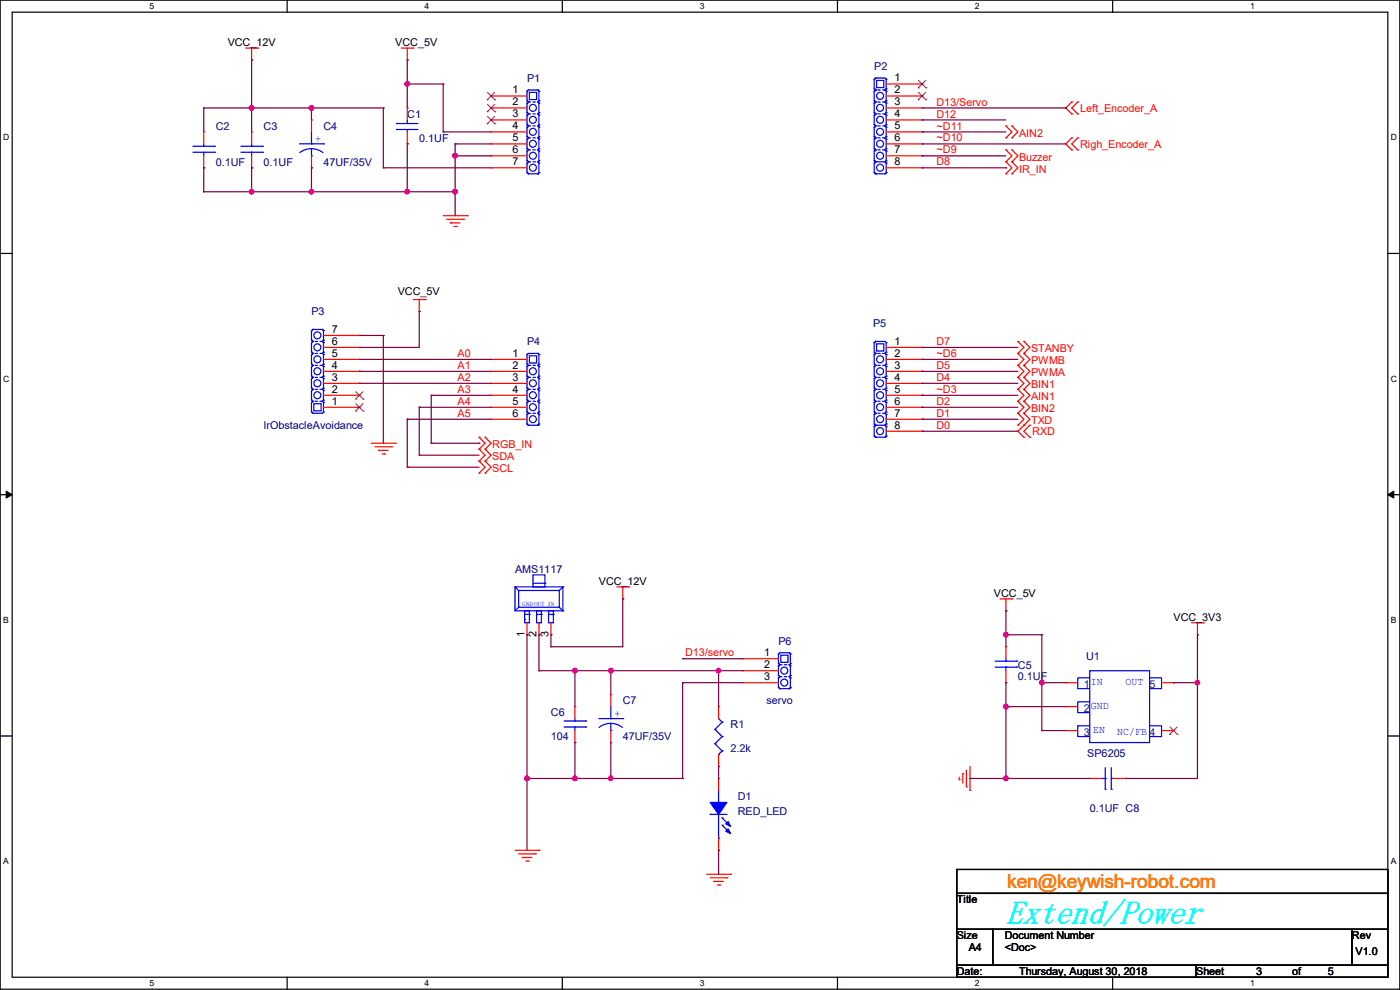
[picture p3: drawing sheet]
<svg xmlns="http://www.w3.org/2000/svg" width="297mm" height="210mm" viewBox="0 0 297 210" stroke-linecap="round" stroke-linejoin="round" font-family="sans-serif">
<path d="M0 0h297v209.8h-297zM2.6 2.6h291.8v204.7h-291.8z" fill="none" stroke="#000" stroke-width=".25"/>
<g fill="#fff">
<path d="M31.7 .3h1v2h-1z"/>
<path d="M31.7 207.6h1v1.9h-1z"/>
</g>
<path d="M60.9 0v2.6M60.9 207.3v2.5" fill="none" stroke="#000" stroke-width=".25"/>
<g fill="#fff">
<path d="M90.1 .3h1v2h-1z"/>
<path d="M90.1 207.6h1v1.9h-1z"/>
</g>
<path d="M119.3 0v2.6M119.3 207.3v2.5" fill="none" stroke="#000" stroke-width=".25"/>
<g fill="#fff">
<path d="M148.5 .3h.9v2h-.9z"/>
<path d="M148.5 207.6h.9v1.9h-.9z"/>
</g>
<path d="M177.7 0v2.6M177.7 207.3v2.5" fill="none" stroke="#000" stroke-width=".25"/>
<g fill="#fff">
<path d="M206.8 .3h1v2h-1z"/>
<path d="M206.8 207.6h1v1.9h-1z"/>
</g>
<path d="M236.1 0v2.6M236.1 207.3v2.5" fill="none" stroke="#000" stroke-width=".25"/>
<g fill="#fff">
<path d="M265.2 .3h1v2h-1z"/>
<path d="M265.2 207.6h1v1.9h-1z"/>
<path d="M.7 28.2h1.2v1.9h-1.2z"/>
<path d="M295.1 28.2h1.2v1.9h-1.2z"/>
<path d="M.7 79.3h1.2v2h-1.2z"/>
<path d="M295.1 79.3h1.2v2h-1.2z"/>
</g>
<path d="M0 53.8h2.6M294.4 53.8h2.6" fill="none" stroke="#000" stroke-width=".25"/>
<g fill="#fff">
<path d="M.7 130.5h1.2v2h-1.2z"/>
<path d="M295.1 130.5h1.1v2h-1.1z"/>
</g>
<path d="M0 104.9h2.6M294.4 104.9h2.6" fill="none" stroke="#000" stroke-width=".25"/>
<path d="M1.3 104.2l1.3 .7-1.3 .8zM294.4 104.9l1.3-.7v1.5z" fill="#000" stroke="#000" stroke-width=".21"/>
<g fill="#fff">
<path d="M.7 181.7h1.2v2h-1.2z"/>
<path d="M295.1 181.7h1.1v2h-1.1z"/>
</g>
<path d="M0 156.1h2.6M294.4 156.1h2.6M203 184.4h91.4v5.1h-91.4zM203 189.5h91.4v7.6h-91.4zM203 197.1h7.6v7.7h-7.6zM210.6 197.1h76.2v7.7h-76.2zM286.8 197.1h7.6v7.7h-7.6zM203 204.8h50.8v2.5h-50.8zM253.8 204.8h40.6v2.5h-40.6z" fill="none" stroke="#000" stroke-width=".25"/>
<g fill="none" stroke="#f00" stroke-width=".25">
<path d="M52.1 10.2h2.6M53.4 12.7h.1M53.4 10.2v2.5M54.7 10.2h.1M85.1 10.2h2.6M86.4 12.7h.1M86.4 10.2v2.5M87.7 10.2h.1M188 17.8h7.6M195.6 17.8h.1M43.2 28h.1M43.2 35.6h.1"/>
<path d="M43.2 28v2.5M43.2 33.1v2.5M53.4 28h.1M53.4 35.6h.1M53.4 28v2.5M53.4 33.1v2.5M66.1 25.4h.1M66.1 35.6h.1M66.1 25.4v2.6M66.1 33.1v2.5M86.4 30.5h.1M86.4 22.9h.1"/>
<path d="M86.4 22.9v2.5M86.4 28v2.5M104.2 20.4h.1M104.2 22.9h.1M104.2 25.4h.1M104.2 28h.1M104.2 30.5h.1M104.2 33.1h.1M104.2 35.6h.1M104.2 20.4h7.6M104.2 22.9h7.6M104.2 25.4h7.6"/>
<path d="M104.2 28h7.6M104.2 30.5h7.6M104.2 33.1h7.6M104.2 35.6h7.6M188 20.4h7.6M188 22.9h7.6M188 25.4h7.6M188 28h7.6M188 30.5h7.6M188 33.1h7.6M188 35.6h7.6M195.6 20.4h.1"/>
<path d="M195.6 22.9h.1M195.6 25.4h.1M195.6 28h.1M195.6 30.5h.1M195.6 33.1h.1M195.6 35.6h.1M213.4 34.3h.1M213.4 36.9h.1M213.4 31.8h.1M213.4 26.7h.1M213.4 29.3h.1M213.4 34.3l1.3 1.3-1.3 1.3"/>
<path d="M213.4 31.8l1.3 1.3-1.3 1.2M213.4 26.7l1.3 1.3-1.3 1.3M214.7 34.3h.1M214.7 36.9h.1M214.7 31.8h.1M214.7 26.7h.1M214.7 29.3h.1M214.7 31.8l1.2 1.3-1.2 1.2M214.7 34.3l1.2 1.3-1.2 1.3M214.7 26.7l1.2 1.3-1.2 1.3M227.4 21.6h.1M227.4 24.2h.1"/>
<path d="M227.4 29.3h.1M227.4 31.8h.1M227.4 21.6l-1.3 1.3 1.3 1.3M227.4 29.3l-1.3 1.2 1.3 1.3M228.6 24.2h.1M228.6 21.6h.1M228.6 31.8h.1M228.6 29.3h.1M228.6 21.6l-1.2 1.3 1.2 1.3M228.6 29.3l-1.2 1.2 1.2 1.3M94 45.8h5.1M94.8 46.5h3.5"/>
<path d="M95.5 47.3h.1M95.5 47.3h2.1M96.3 48h.5M96.8 48h.1M98.3 46.5h.1M99.1 45.8h.1M68.6 78.8h7.6M68.6 76.2h7.6M68.6 73.7h7.6M68.6 71.2h7.6M76.2 78.8h.1M76.2 76.2h.1"/>
<path d="M76.2 73.7h.1M76.2 71.2h.1M87.7 63.5h2.5M88.9 66.1h.1M88.9 63.5v2.6M90.2 63.5h.1M104.2 76.2h.1M104.2 78.8h.1M104.2 78.8h7.6M104.2 76.2h7.6M188 78.8h7.6M188 76.2h7.6"/>
<path d="M188 73.7h7.6M195.6 73.7h.1M195.6 76.2h.1M195.6 78.8h.1M215.9 72.4h.1M215.9 75h.1M215.9 77.5h.1M215.9 72.4l1.3 1.3-1.3 1.3M215.9 75l1.3 1.2-1.3 1.3M215.9 77.5l1.3 1.3-1.3 1.3M217.2 72.4h.1M217.2 75h.1"/>
<path d="M217.2 77.5h.1M217.2 72.4l1.3 1.3-1.3 1.3M217.2 75l1.3 1.2-1.3 1.3M217.2 77.5l1.3 1.3-1.3 1.3M68.6 86.4h7.6M68.6 83.9h7.6M68.6 81.3h7.6M76.2 86.4h.1M76.2 83.9h.1M76.2 81.3h.1M78.8 94h5.1M79.5 94.8h3.6"/>
<path d="M80.3 95.5h.1M80.3 95.5h2M81.1 96.3h.5M81.6 96.3h.1M83.1 94.8h.1M83.9 94h.1M101.6 95.3h.1M101.6 97.8h.1M101.6 92.8h.1M101.6 95.3l1.3 1.3-1.3 1.2M101.6 97.8l1.3 1.3-1.3 1.3M101.6 92.8l1.3 1.2-1.3 1.3"/>
<path d="M102.9 95.3h.1M102.9 97.8h.1M102.9 92.8h.1M102.9 95.3l1.3 1.3-1.3 1.2M102.9 97.8l1.3 1.3-1.3 1.3M102.9 92.8l1.3 1.2-1.3 1.3M104.2 81.3h.1M104.2 83.9h.1M104.2 86.4h.1M104.2 88.9h.1M104.2 86.4h7.6M104.2 83.9h7.6"/>
<path d="M104.2 81.3h7.6M104.2 88.9h7.6M188 86.4h7.6M188 83.9h7.6M188 81.3h7.6M188 88.9h7.6M188 91.5h7.6M195.6 81.3h.1M195.6 83.9h.1M195.6 86.4h.1M195.6 88.9h.1M195.6 91.5h.1"/>
<path d="M215.9 80.1h.1M215.9 82.6h.1M215.9 85.1h.1M215.9 87.7h.1M215.9 90.2h.1M215.9 80.1l1.3 1.2-1.3 1.3M215.9 82.6l1.3 1.3-1.3 1.2M215.9 85.1l1.3 1.3-1.3 1.3M215.9 87.7l1.3 1.2-1.3 1.3M217.2 80.1h.1M217.2 82.6h.1M217.2 85.1h.1"/>
<path d="M217.2 87.7h.1M217.2 90.2h.1M217.2 92.8h.1M217.2 80.1l1.3 1.2-1.3 1.3M217.2 82.6l1.3 1.3-1.3 1.2M217.2 85.1l1.3 1.3-1.3 1.3M217.2 87.7l1.3 1.2-2.6 2.6 1.3 1.3M218.5 92.8h.1M218.5 90.2h.1M218.5 90.2l-1.3 1.3 1.3 1.3M101.6 100.4h.1M102.9 100.4h.1"/>
<path d="M111.8 134.7h.1M111.8 132.1v2.6M114.3 134.7h.1M114.3 132.1v2.6M116.9 134.7h.1M116.9 132.1v2.6M130.9 124.5h2.5M132.1 127h.1M132.1 124.5v2.5M133.4 124.5h.1M157.5 139.7h.1M157.5 139.7h7.6"/>
<path d="M212.1 127h2.6M213.4 129.6h.1M213.4 137.2h.1M213.4 127v2.6M213.4 137.2v2.5M214.7 127h.1M252.8 132.1h2.5M254 134.7h.1M254 132.1v2.6M255.3 132.1h.1M122 149.9h.1M122 157.5h.1"/>
<path d="M122 149.9v2.5M122 155v2.5M129.6 147.4h.1M129.6 157.5h.1M129.6 147.4v2.5M129.6 155v2.5M152.4 149.9h.1M152.4 149.9v2.5M157.5 142.3h.1M157.5 144.8h.1M157.5 142.3h7.6M157.5 144.8h7.6"/>
<path d="M213.4 144.8h.1M213.4 142.3v2.5M226.1 144.8h.1M226.1 149.9h.1M226.1 155h.1M226.1 144.8h2.5M226.1 149.9h2.5M226.1 155h2.5M246.4 144.8h2.6M246.4 155h2.6M249 155h.1M249 144.8h.1"/>
<path d="M152.4 162.6h.1M152.4 165.1h.1M152.4 160.1v2.5M152.4 165.1v2.6M152.4 177.8v2.6M203.5 165.4h.1M203.5 164.9v.5M204.3 164.1h.1M204.3 164.1v2.1M205 166.9h.1M205 163.4v3.5M205.8 167.7h.1"/>
<path d="M205.8 162.6v5.1M231.2 165.1h.1M231.2 165.1h2.5M236.3 165.1h2.5M238.8 165.1h.1M109.3 180.4h5M110 181.1h3.6M110.8 181.9h.1M110.8 181.9h2M111.5 182.7h.6M112.1 182.7h.1M113.6 181.1h.1"/>
<path d="M114.3 180.4h.1M149.9 185.5h5.1M150.7 186.2h3.5M151.4 187h.1M151.4 187h2.1M152.2 187.7h.5M152.4 180.4h.1M152.7 187.7h.1M154.2 186.2h.1M155 185.5h.1"/>
</g>
<g fill="none" stroke="#00f" stroke-width=".25">
<path d="M111.8 19.3h.1M111.8 19.3v2.1M112.3 19.6h1.5v1.5h-1.5zM114.1 19.1h.1M114.1 19.1h-2l-.3 .2M114.1 19.1l.2 .2M114.3 19.3h.1M114.3 19.3v2.1M185.5 18.8h.1M185.5 16.8h.1M185.5 19.3h.1M185.5 16.8v2"/>
<path d="M185.5 19.3v2.1M185.5 18.8l.2 .3M185.7 16.6h.1M185.7 19.1h.1M185.7 16.6h2l.3 .2M185.7 16.6l-.2 .2M185.7 19.1l-.2 .2M186 17.1h1.5v1.5h-1.5zM187.7 19.1h.1M187.7 19.1l.3 .2M188 19.3h.1M188 16.8h.1"/>
<path d="M188 18.8h.1M188 16.8v2M188 19.3v2.1M188 18.8l-.3 .3M40.9 32.3h4.6M40.9 31h4.6M43.2 31h.1M43.2 32.3h.1M43.2 30.5v.5M43.2 32.3v.8M45.5 32.3h.1M45.5 31h.1"/>
<path d="M51.1 32.3h4.6M51.1 31h4.6M53.4 31h.1M53.4 32.3h.1M53.4 30.5v.5M53.4 32.3v.8M55.7 32.3h.1M55.7 31h.1M63.5 30.5h5.1M66.1 33.1h.1M66.1 30.5h.1M66.1 31.5l1.5 .4 .9 .5"/>
<path d="M66.1 31.5l-1.1 .2-1.4 .7M66.1 28v2.5M66.1 31.5v1.6M68.6 30.5h.1M84.1 26.2h.1M84.1 27.5h.1M84.1 26.2h4.6M84.1 27.5h4.6M86.4 27.5h.1M86.4 26.2h.1M86.4 25.4v.8M86.4 27.5v.5"/>
<path d="M111.8 21.9h.1M111.8 23.9h.1M111.8 21.4h.1M111.8 26.5h.1M111.8 24.4h.1M111.8 27h.1M111.8 29h.1M111.8 29.5h.1M111.8 31.5h.1M111.8 32h.1M111.8 34.1h.1M111.8 36.6h.1"/>
<path d="M111.8 34.6h.1M111.8 23.9l.3 .3M111.8 21.9v2M111.8 24.4v2.1M111.8 27v2M111.8 29.5v2M111.8 32v2.1M111.8 34.6v2M111.8 21.4l.3 .2M111.8 26.5l.3 .2M111.8 29l.3 .3M111.8 31.5l.3 .3"/>
<path d="M111.8 34.1l.3 .2M111.8 36.6l.3 .3M112.1 24.2h.1M112.1 21.6h.1M112.1 26.7h.1M112.1 29.3h.1M112.1 31.8h.1M112.1 34.3h.1M112.1 36.9h.1M112.1 36.9h2M112.1 34.3l-.3 .3M112.1 31.8l-.3 .2"/>
<path d="M112.1 29.3l-.3 .2M112.1 26.7l-.3 .3M112.1 24.2l-.3 .2M112.1 21.6l-.3 .3M114.1 21.6h.1M114.1 24.2h.1M114.1 26.7h.1M114.1 29.3h.1M114.1 31.8h.1M114.1 34.3h.1M114.1 36.9h.1M114.1 21.6l.2 .3"/>
<path d="M114.1 24.2l.2 .2M114.1 26.7l.2 .3M114.1 29.3l.2 .2M114.1 31.8l.2 .2M114.1 34.3l.2 .3M114.3 21.4h.1M114.3 23.9h.1M114.3 21.9h.1M114.3 26.5h.1M114.3 24.4h.1M114.3 27h.1M114.3 29h.1"/>
<path d="M114.3 29.5h.1M114.3 31.5h.1M114.3 34.1h.1M114.3 32h.1M114.3 36.6h.1M114.3 34.6h.1M114.3 36.6l-.2 .3M114.3 34.1l-.2 .2M114.3 31.5l-.2 .3M114.3 29l-.2 .3M114.3 26.5l-.2 .2M114.3 21.9v2"/>
<path d="M114.3 24.4v2.1M114.3 27v2M114.3 29.5v2M114.3 32v2.1M114.3 34.6v2M114.3 21.4l-.2 .2M114.3 23.9l-.2 .3M185.5 21.4h.1M185.5 23.9h.1M185.5 21.9h.1M185.5 24.4h.1M185.5 26.5h.1"/>
<path d="M185.5 27h.1M185.5 29h.1M185.5 31.5h.1M185.5 29.5h.1M185.5 34.1h.1M185.5 32h.1M185.5 34.6h.1M185.5 36.6h.1M185.5 21.9v2M185.5 24.4v2.1M185.5 27v2M185.5 29.5v2"/>
<path d="M185.5 32v2.1M185.5 34.6v2M185.5 21.4l.2 .2M185.5 23.9l.2 .3M185.5 26.5l.2 .2M185.5 29l.2 .3M185.5 31.5l.2 .3M185.5 34.1l.2 .2M185.5 36.6l.2 .3M185.7 21.6h.1M185.7 24.2h.1M185.7 26.7h.1"/>
<path d="M185.7 29.3h.1M185.7 31.8h.1M185.7 34.3h.1M185.7 36.9h.1M185.7 21.6l-.2 .3M185.7 24.2l-.2 .2M185.7 26.7l-.2 .3M185.7 29.3l-.2 .2M185.7 31.8l-.2 .2M185.7 34.3h2M185.7 34.3l-.2 .3M185.7 36.9h2"/>
<path d="M187.7 21.6h.1M187.7 24.2h.1M187.7 26.7h.1M187.7 29.3h.1M187.7 31.8h.1M187.7 34.3h.1M187.7 36.9h.1M187.7 21.6l.3 .3M187.7 24.2l.3 .2M187.7 26.7l.3 .3M187.7 29.3l.3 .2M187.7 31.8l.3 .2"/>
<path d="M187.7 34.3l.3 .3M188 21.4h.1M188 23.9h.1M188 21.9h.1M188 24.4h.1M188 26.5h.1M188 27h.1M188 29h.1M188 29.5h.1M188 31.5h.1M188 34.1h.1M188 32h.1"/>
<path d="M188 34.6h.1M188 36.6h.1M188 21.4l-.3 .2M188 21.9v2M188 24.4v2.1M188 27v2M188 29.5v2M188 32v2.1M188 34.6v2M188 23.9l-.3 .3M188 26.5l-.3 .2M188 29l-.3 .3"/>
<path d="M188 31.5l-.3 .3M188 34.1l-.3 .2M188 36.6l-.3 .3M66.1 79.8h.1M66.1 77.8h.1M66.1 77.3h.1M66.1 75.2h.1M66.1 72.7h.1M66.1 74.7h.1M66.1 70.1h.1M66.1 72.2h.1M66.1 70.1v2.1"/>
<path d="M66.1 72.7v2M66.1 75.2v2.1M66.1 77.8v2M66.1 79.8l.2 .3M66.1 77.3l.2 .2M66.1 74.7l.2 .3M66.1 72.2l.2 .2M66.3 77.5h.1M66.3 75h.1M66.3 72.4h.1M66.3 69.9h.1M66.3 77.5l-.2 .3"/>
<path d="M66.3 75l-.2 .2M66.3 72.4l-.2 .3M66.3 69.9l-.2 .2M66.3 69.9h2.1M68.4 77.5h.1M68.4 75h.1M68.4 72.4h.1M68.4 69.9h.1M68.4 77.5l.2 .3M68.4 75l.2 .2M68.4 72.4l.2 .3M68.4 69.9l.2 .2"/>
<path d="M68.6 79.8h.1M68.6 77.8h.1M68.6 77.3h.1M68.6 75.2h.1M68.6 74.7h.1M68.6 72.7h.1M68.6 70.1h.1M68.6 72.2h.1M68.6 70.1v2.1M68.6 72.7v2M68.6 75.2v2.1M68.6 77.8v2"/>
<path d="M68.6 79.8l-.2 .3M68.6 77.3l-.2 .2M68.6 74.7l-.2 .3M68.6 72.2l-.2 .2M111.8 77.8h.1M111.8 75.2h.1M111.8 79.8h.1M111.8 77.3h.1M111.8 75.2v2.1M111.8 77.8v2M111.8 79.8l.3 .3M111.8 77.3l.3 .2"/>
<path d="M112.1 77.5h.1M112.1 77.5l-.3 .3M112.3 75.5h1.5v1.5h-1.5zM114.1 75h.1M114.1 77.5h.1M114.1 75h-2l-.3 .2M114.1 75l.2 .2M114.1 77.5l.2 .3M114.3 77.3h.1M114.3 75.2h.1M114.3 79.8h.1M114.3 77.8h.1"/>
<path d="M114.3 75.2v2.1M114.3 77.8v2M114.3 77.3l-.2 .2M114.3 79.8l-.2 .3M185.5 74.7h.1M185.5 72.7h.1M185.5 77.3h.1M185.5 75.2h.1M185.5 79.8h.1M185.5 77.8h.1M185.5 72.7v2M185.5 75.2v2.1"/>
<path d="M185.5 77.8v2M185.5 74.7l.2 .3M185.5 77.3l.2 .2M185.5 79.8l.2 .3M185.7 72.4h.1M185.7 75h.1M185.7 77.5h.1M185.7 72.4h2l.3 .3M185.7 72.4l-.2 .3M185.7 75l-.2 .2M185.7 77.5l-.2 .3M186 72.9h1.5v1.6h-1.5z"/>
<path d="M187.7 77.5h.1M187.7 75h.1M187.7 75l.3 .2M187.7 77.5l.3 .3M188 75.2h.1M188 72.7h.1M188 77.3h.1M188 74.7h.1M188 79.8h.1M188 77.8h.1M188 72.7v2M188 75.2v2.1"/>
<path d="M188 77.8v2M188 77.3l-.3 .2M188 74.7l-.3 .3M188 79.8l-.3 .3M66.1 85.4h.1M66.1 87.4h.1M66.1 82.8h.1M66.1 84.9h.1M66.1 80.3h.1M66.1 82.3h.1M66.1 80.3v2M66.1 82.8v2.1"/>
<path d="M66.1 85.4v2M66.1 87.4l.2 .3M66.1 84.9l.2 .2M66.1 82.3l.2 .3M66.3 87.7h.1M66.3 85.1h.1M66.3 82.6h.1M66.3 80.1h.1M66.3 85.1l-.2 .3M66.3 82.6l-.2 .2M66.3 80.1l-.2 .2M66.6 85.6h1.5v1.6h-1.5z"/>
<path d="M68.4 82.6h.1M68.4 85.1h.1M68.4 80.1h.1M68.4 82.6l.2 .2M68.4 85.1l.2 .3M68.4 80.1l.2 .2M68.6 84.9h.1M68.6 87.4h.1M68.6 82.8h.1M68.6 85.4h.1M68.6 80.3h.1M68.6 82.3h.1"/>
<path d="M68.6 84.9l-.2 .2M68.6 87.4l-.2 .3h-2.1M68.6 80.3v2M68.6 82.8v2.1M68.6 85.4v2M68.6 82.3l-.2 .3M111.8 82.3h.1M111.8 80.3h.1M111.8 82.8h.1M111.8 84.9h.1M111.8 85.4h.1M111.8 87.4h.1"/>
<path d="M111.8 87.9h.1M111.8 90h.1M111.8 80.3v2M111.8 82.8v2.1M111.8 85.4v2M111.8 87.9v2.1M111.8 82.3l.3 .3M111.8 84.9l.3 .2M111.8 87.4l.3 .3M111.8 90l.3 .2M112.1 80.1h.1M112.1 82.6h.1"/>
<path d="M112.1 85.1h.1M112.1 87.7h.1M112.1 90.2h.1M112.1 80.1l-.3 .2M112.1 82.6l-.3 .2M112.1 85.1l-.3 .3M112.1 87.7l-.3 .2M112.1 90.2h2M114.1 80.1h.1M114.1 82.6h.1M114.1 85.1h.1M114.1 87.7h.1"/>
<path d="M114.1 90.2h.1M114.1 80.1l.2 .2M114.1 82.6l.2 .2M114.1 85.1l.2 .3M114.1 87.7l.2 .2M114.3 82.3h.1M114.3 80.3h.1M114.3 82.8h.1M114.3 84.9h.1M114.3 85.4h.1M114.3 87.4h.1M114.3 90h.1"/>
<path d="M114.3 87.9h.1M114.3 80.3v2M114.3 82.8v2.1M114.3 85.4v2M114.3 87.9v2.1M114.3 82.3l-.2 .3M114.3 84.9l-.2 .2M114.3 87.4l-.2 .3M114.3 90l-.2 .2M185.5 80.3h.1M185.5 82.3h.1M185.5 82.8h.1"/>
<path d="M185.5 84.9h.1M185.5 87.4h.1M185.5 85.4h.1M185.5 90h.1M185.5 87.9h.1M185.5 90.5h.1M185.5 92.5h.1M185.5 80.3v2M185.5 82.8v2.1M185.5 85.4v2M185.5 87.9v2.1M185.5 90.5v2"/>
<path d="M185.5 82.3l.2 .3M185.5 84.9l.2 .2M185.5 87.4l.2 .3M185.5 90l.2 .2M185.5 92.5l.2 .3M185.7 80.1h.1M185.7 82.6h.1M185.7 85.1h.1M185.7 87.7h.1M185.7 90.2h.1M185.7 92.8h.1M185.7 90.2h2"/>
<path d="M185.7 80.1l-.2 .2M185.7 82.6l-.2 .2M185.7 85.1l-.2 .3M185.7 87.7l-.2 .2M185.7 90.2l-.2 .3M185.7 92.8h2M187.7 80.1h.1M187.7 82.6h.1M187.7 85.1h.1M187.7 87.7h.1M187.7 90.2h.1M187.7 92.8h.1"/>
<path d="M187.7 80.1l.3 .2M187.7 82.6l.3 .2M187.7 85.1l.3 .3M187.7 87.7l.3 .2M187.7 90.2l.3 .3M188 80.3h.1M188 82.3h.1M188 82.8h.1M188 84.9h.1M188 85.4h.1M188 87.4h.1M188 90h.1"/>
<path d="M188 87.9h.1M188 90.5h.1M188 92.5h.1M188 80.3v2M188 82.8v2.1M188 85.4v2M188 87.9v2.1M188 90.5v2M188 82.3l-.3 .3M188 84.9l-.3 .2M188 87.4l-.3 .3M188 90l-.3 .2"/>
<path d="M188 92.5l-.3 .3M109.3 124.5h10.1v5.1h-10.1zM109.3 124.5h.1M109.3 124.5l.7 .8M110 125.3h8.7v3.5h-8.7zM110 128.8h.1M110 128.8l-.7 .8M111.3 129.6h1v2.5h-1zM111.3 131.4h.1M111.3 131.4v.2M111.3 130.3h1M112.3 130.3h.1"/>
<path d="M113.1 122h2.5v2.5h-2.5zM113.1 123.7h2.5M113.8 129.6h1.1v2.5h-1.1zM113.8 130.3h1.1M114.9 130.3h.1M115.6 123.7h.1M116.4 129.6h1v2.5h-1zM116.4 130.3h1M117.4 130.3h.1M118.7 128.8l.7 .8M119.4 129.6h.1M119.4 124.5h.1"/>
<path d="M119.4 124.5l-.7 .8M165.1 138.7h.1M165.1 138.7v2.1M165.7 139h1.5v1.5h-1.5zM167.4 138.5h.1M167.4 138.5h-2l-.3 .2M167.4 138.5l.3 .2M167.7 138.7h.1M167.7 138.7v2.1M213.4 139.7v.6M119.7 154.2h4.5M119.7 153h4.5"/>
<path d="M122 153h.1M122 154.2h.1M122 152.4v.6M122 154.2v.8M124.2 154.2h.1M124.2 153h.1M127 152.4h5.1M129.6 155h.1M129.6 152.4h.1M129.6 153.5l1.5 .3 .9 .5M129.6 153.5l-1.1 .1-1.4 .7M129.6 149.9v2.5"/>
<path d="M129.6 153.5v1.5M132.1 152.4h.1M151.7 154.7h.1M151.7 157.8h.1M151.7 154.7l1.5 1.6M151.7 157.8l1.5 1.5M152.4 152.4l.8 .8M153.2 153.2h.1M153.2 156.3h.1M153.2 159.3h.1M153.2 153.2l-1.5 1.5M153.2 156.3l-1.5 1.5"/>
<path d="M153.2 159.3l-.8 .8M165.1 141.3h.1M165.1 143.3h.1M165.1 140.8h.1M165.1 145.8h.1M165.1 143.8h.1M165.1 143.3l.3 .3M165.1 141.3v2M165.1 143.8v2M165.1 140.8l.3 .2M165.1 145.8l.3 .3M165.4 143.6h.1"/>
<path d="M165.4 141h.1M165.4 146.1h.1M165.4 141l-.3 .3M165.4 146.1h2M165.4 143.6l-.3 .2M167.4 141h.1M167.4 143.6h.1M167.4 146.1h.1M167.4 141l.3 .3M167.4 143.6l.3 .2M167.7 140.8h.1M167.7 143.3h.1"/>
<path d="M167.7 141.3h.1M167.7 145.8h.1M167.7 143.8h.1M167.7 141.3v2M167.7 143.8v2M167.7 140.8l-.3 .2M167.7 143.3l-.3 .3M167.7 145.8l-.3 .3M211.1 141.5h4.6M211.1 140.3h4.6M213.4 140.3h.1M213.4 141.5h.1"/>
<path d="M213.4 141.5v.8M215.7 141.5h.1M215.7 140.3h.1M231.2 142.3h12.7v15.2h-12.7zM231.2 143.8h-2.6v2.3h2.6M231.2 148.9h-2.6v2.3h2.6M231.2 154h-2.6v2.3h2.6M243.9 143.8h2.5v2.3h-2.5M243.9 154h2.5v2.3h-2.5M150.7 172.8h.1M150.7 172.8h3.5M152.4 160.1h.1"/>
<path d="M152.4 170.2h.1M152.4 177.8h.1M152.4 167.7v2.5M152.4 172.8v5M153.2 173.5h.1M153.2 175h.1M153.2 173.5l1.5 1.5M153.2 175l1.5 1.6M233.7 165.1h.8M234.5 167.4h.1M234.5 165.1h.1M234.5 162.9v4.5"/>
<path d="M235.8 165.1h.1M235.8 167.4h.1M235.8 165.1h.5M235.8 162.9v4.5"/>
<circle cx="113.1" cy="22.9" r=".74"/>
<circle cx="113.1" cy="25.4" r=".74"/>
<circle cx="113.1" cy="28" r=".74"/>
<circle cx="113.1" cy="30.5" r=".74"/>
<circle cx="113.1" cy="35.6" r=".74"/>
<circle cx="113.1" cy="33" r=".74"/>
<circle cx="186.7" cy="35.6" r=".74"/>
<circle cx="186.7" cy="25.4" r=".74"/>
<circle cx="186.7" cy="20.3" r=".74"/>
<circle cx="186.7" cy="22.9" r=".74"/>
<circle cx="186.7" cy="28" r=".74"/>
<circle cx="186.7" cy="30.5" r=".74"/>
<circle cx="186.7" cy="33" r=".74"/>
<circle cx="67.3" cy="78.8" r=".74"/>
<circle cx="67.3" cy="71.1" r=".74"/>
<circle cx="67.3" cy="73.7" r=".74"/>
<circle cx="67.3" cy="76.2" r=".74"/>
<circle cx="113.1" cy="78.8" r=".74"/>
<circle cx="186.7" cy="76.2" r=".74"/>
<circle cx="186.7" cy="78.8" r=".74"/>
<circle cx="67.3" cy="81.3" r=".74"/>
<circle cx="67.3" cy="83.8" r=".74"/>
<circle cx="113.1" cy="83.8" r=".74"/>
<circle cx="113.1" cy="81.3" r=".74"/>
<circle cx="113.1" cy="86.4" r=".74"/>
<circle cx="113.1" cy="88.9" r=".74"/>
<circle cx="186.7" cy="81.3" r=".74"/>
<circle cx="186.7" cy="86.4" r=".74"/>
<circle cx="186.7" cy="91.5" r=".74"/>
<circle cx="186.7" cy="83.8" r=".74"/>
<circle cx="186.7" cy="88.9" r=".74"/>
<circle cx="166.4" cy="144.8" r=".74"/>
<circle cx="166.4" cy="142.3" r=".74"/>
</g>
<g fill="none" stroke="#00f" stroke-width=".25" stroke-dasharray=".5">
<path d="M185.7 19.1h.1M187.7 19.1h-2M112.1 24.2h2M112.1 21.6h2M112.1 26.7h2M112.1 29.3h2M112.1 31.8h2M112.1 34.3h2M114.1 24.2h.1M114.1 21.6h.1M114.1 26.7h.1M114.1 29.3h.1"/>
<path d="M114.1 31.8h.1M114.1 34.3h.1M185.7 21.6h.1M185.7 24.2h.1M185.7 26.7h.1M185.7 29.3h.1M185.7 31.8h.1M187.7 21.6h-2M187.7 24.2h-2M187.7 26.7h-2M187.7 29.3h-2M187.7 31.8h-2"/>
<path d="M66.3 77.5h.1M66.3 75h.1M66.3 72.4h.1M68.4 77.5h-2.1M68.4 75h-2.1M68.4 72.4h-2.1M112.1 77.5h2M114.1 77.5h.1M185.7 77.5h.1M185.7 75h.1M187.7 77.5h-2M187.7 75h-2"/>
<path d="M66.3 82.6h.1M66.3 85.1h.1M66.3 80.1h.1M68.4 82.6h-2.1M68.4 85.1h-2.1M68.4 80.1h-2.1M112.1 80.1h2M112.1 82.6h2M112.1 85.1h2M112.1 87.7h2M114.1 80.1h.1M114.1 82.6h.1"/>
<path d="M114.1 85.1h.1M114.1 87.7h.1M185.7 80.1h.1M185.7 82.6h.1M185.7 85.1h.1M185.7 87.7h.1M187.7 80.1h-2M187.7 82.6h-2M187.7 85.1h-2M187.7 87.7h-2M165.4 143.6h2M165.4 141h2"/>
<path d="M167.4 143.6h.1M167.4 141h.1"/>
</g>
<g fill="none" stroke="#804000" stroke-width=".21">
<path d="M103.4 19.6l1.6 1.6M104.9 19.6l-1.5 1.6M194.8 18.6h.1M194.9 17.1l1.5 1.5M194.9 19.6l1.5 1.6M196.4 17.1l-1.6 1.5M196.4 19.6l-1.6 1.6M196.4 18.6h.1M103.4 21.2h.1M103.4 23.7h.1M103.4 26.2h.1M103.4 22.1l1.6 1.6"/>
<path d="M103.4 24.7l1.6 1.5M104.9 22.1l-1.5 1.6M104.9 24.7l-1.5 1.5M105 21.2h.1M105 23.7h.1M105 26.2h.1M194.8 21.2h.1M196.4 21.2h.1M75.4 87.2h.1M75.4 84.7h.1M75.5 85.6l1.5 1.6M75.5 83.1l1.5 1.6"/>
<path d="M77 85.6l-1.6 1.6M77 83.1l-1.6 1.6M77 87.2h.1M77 84.7h.1M248.2 155.8h.1M248.2 154.2l1.6 1.6M249.7 154.2l-1.5 1.6M249.8 155.8h.1"/>
</g>
<g fill="#00f" stroke="#00f" stroke-width=".25">
<path d="M150.7 170.2h3.5l-1.8 2.6z" fill-rule="evenodd"/>
<path d="M154.5 175.8l.5 1-1-.5z" fill-rule="evenodd"/>
<path d="M154.5 174.3l.5 1-1-.5z" fill-rule="evenodd"/>
</g>
<g fill="none" stroke="#800040" stroke-width=".25">
<path d="M53.4 12.7h.1M53.4 12.7v15.3M86.4 12.7h.1M86.4 17.8h.1M86.4 12.7v10.2M86.4 17.8h7.6M94 17.8h.1M94 17.8v10.2M43.2 35.6h.1M43.2 22.9h.1M43.2 22.9h38.1M43.2 22.9v5.1"/>
<path d="M43.2 35.6v5.1M53.4 22.9h.1M53.4 35.6h.1M53.4 35.6v5.1M66.1 22.9h.1M66.1 35.6h.1M66.1 22.9v2.5M66.1 35.6v5.1M81.3 35.6h.1M81.3 22.9h.1M81.3 35.6h22.9M81.3 22.9v12.7"/>
<path d="M86.4 30.5h.1M86.4 30.5v10.2M94 28h.1M94 28h10.2M96.6 30.5h.1M96.6 33.1h.1M96.6 30.5h7.6M96.6 33.1h7.6M96.6 30.5v15.3M195.6 25.4h.1M195.6 28h.1M195.6 30.5h.1"/>
<path d="M195.6 33.1h.1M195.6 22.9h30.5M195.6 28h17.8M195.6 30.5h30.5M195.6 33.1h17.8M195.6 25.4h17.8M195.6 35.6h17.8M213.4 35.6h.1M226.1 22.9h.1M43.2 40.7h.1M43.2 40.7h53.4M53.4 40.7h.1"/>
<path d="M66.1 40.7h.1M86.4 40.7h.1M96.6 40.7h.1M76.2 76.2h.1M76.2 78.8h.1M76.2 71.2h.1M76.2 73.7h.1M76.2 76.2h28M76.2 78.8h28M76.2 71.2h5.1M81.3 71.2h.1M81.3 71.2v22.8"/>
<path d="M88.9 66.1h.1M88.9 66.1v7.6h-12.7M195.6 78.8h.1M195.6 76.2h.1M195.6 73.7h.1M195.6 76.2h20.3M195.6 78.8h20.3M195.6 73.7h20.3M76.2 81.3h.1M76.2 81.3h28M86.4 88.9h.1M86.4 99.1h.1"/>
<path d="M86.4 88.9v10.2M86.4 88.9h17.8M86.4 99.1h15.2M88.9 96.6h.1M88.9 86.4h.1M88.9 86.4h15.3M88.9 86.4v10.2M88.9 96.6h12.7M91.5 83.9h.1M91.5 94h.1M91.5 83.9h12.7M91.5 83.9v10.1"/>
<path d="M91.5 94h10.1M101.6 94h.1M195.6 91.5h.1M195.6 88.9h.1M195.6 86.4h.1M195.6 83.9h.1M195.6 81.3h.1M195.6 81.3h20.3M195.6 83.9h20.3M195.6 88.9h20.3M195.6 91.5h20.3M195.6 86.4h20.3"/>
<path d="M111.8 134.7h.1M111.8 134.7v45.7M114.3 134.7h.1M114.3 134.7v7.6M116.9 134.7h.1M116.9 137.2h.1M116.9 134.7v2.5M132.1 127h.1M132.1 127v10.2h-15.2M144.8 139.7h.1M144.8 139.7h12.7M213.4 134.7h.1"/>
<path d="M213.4 129.6h.1M213.4 129.6v7.6M213.4 134.7h7.6M221 134.7h.1M221 134.7v20.3M254 134.7h.1M254 134.7v30.4h-15.2M114.3 142.3h.1M114.3 142.3h43.2M122 142.3h.1M122 157.5h.1M122 142.3v7.6"/>
<path d="M122 157.5v7.6M129.6 142.3h.1M129.6 142.3v5.1M129.6 157.5v7.6M144.8 144.8h.1M144.8 144.8h12.7M144.8 144.8v20.3M152.4 142.3h.1M152.4 142.3v7.6M213.4 149.9h.1M213.4 144.8h.1M213.4 149.9h12.7"/>
<path d="M213.4 144.8v20.3M221 144.8h.1M221 155h.1M221 144.8h5.1M221 155h5.1M249 144.8h.1M249 144.8h5M254 144.8h.1M111.8 165.1h.1M111.8 165.1h33M129.6 165.1h.1M144.8 165.1h.1"/>
<path d="M152.4 162.6h.1M152.4 162.6v2.5M205.8 165.1h.1M205.8 165.1h25.4M213.4 165.1h.1M238.8 165.1h.1M152.4 180.4h.1M152.4 180.4v5.1"/>
</g>
<g fill="#f0f" stroke="#f0f" stroke-width=".25">
<circle cx="53.4" cy="22.9" r=".49"/>
<circle cx="53.4" cy="40.7" r=".49"/>
<circle cx="86.4" cy="17.8" r=".49"/>
<circle cx="96.5" cy="40.7" r=".49"/>
<circle cx="96.5" cy="33" r=".49"/>
<circle cx="66.1" cy="22.9" r=".49"/>
<circle cx="111.8" cy="165.1" r=".49"/>
<circle cx="121.9" cy="142.3" r=".49"/>
<circle cx="121.9" cy="165.1" r=".49"/>
<circle cx="221" cy="144.8" r=".49"/>
<circle cx="213.4" cy="165.1" r=".49"/>
<circle cx="213.4" cy="149.9" r=".49"/>
<circle cx="254" cy="144.8" r=".49"/>
<circle cx="213.4" cy="134.6" r=".49"/>
<circle cx="86.4" cy="40.7" r=".49"/>
<circle cx="66.1" cy="40.7" r=".49"/>
<circle cx="129.6" cy="142.3" r=".49"/>
<circle cx="152.4" cy="142.3" r=".49"/>
<circle cx="129.6" cy="165.1" r=".49"/>
</g>
<text font-size="7.2" fill="#0ff" x="213.4" y="195.9">Extend/Power</text>
<text font-size="4.1" fill="#ff8000" x="213.7" y="188.3">ken@keywish-robot.com</text>
<g font-size="2.3">
<text x="48.3" y="9.7">VCC_12V</text>
<text x="83.9" y="9.7">VCC_5V</text>
<text x="189.8" y="17.3">1</text>
<text x="108.8" y="19.8">1</text>
<text x="108.8" y="22.4">2</text>
<text x="189.8" y="19.8">2</text>
<text x="189.8" y="22.4">3</text>
<text x="108.8" y="24.9">3</text>
<text x="108.8" y="27.4">4</text>
<text x="108.8" y="30">5</text>
<text x="189.8" y="24.9">4</text>
<text x="189.8" y="27.4">5</text>
<text x="189.8" y="30">6</text>
<text x="108.8" y="32.5">6</text>
<text x="108.8" y="35.1">7</text>
<text x="189.8" y="32.5">7</text>
<text x="189.8" y="35.1">8</text>
<text x="84.4" y="62.6">VCC_5V</text>
<text x="70.4" y="70.6">7</text>
<text x="70.4" y="75.7">5</text>
<text x="70.4" y="73.2">6</text>
<text x="108.8" y="75.7">1</text>
<text x="189.8" y="73.2">1</text>
<text x="189.8" y="75.7">2</text>
<text x="70.4" y="83.3">2</text>
<text x="70.4" y="80.8">3</text>
<text x="70.4" y="78.2">4</text>
<text x="108.8" y="78.2">2</text>
<text x="108.8" y="80.8">3</text>
<text x="108.8" y="83.3">4</text>
<text x="189.8" y="78.2">3</text>
<text x="189.8" y="80.8">4</text>
<text x="189.8" y="83.3">5</text>
<text x="70.4" y="85.9">1</text>
<text x="108.8" y="85.9">5</text>
<text x="108.8" y="88.4">6</text>
<text x="189.8" y="85.9">6</text>
<text x="189.8" y="88.4">7</text>
<text x="189.8" y="90.9">8</text>
<text x="127" y="124">VCC_12V</text>
<text x="210.9" y="126.6">VCC_5V</text>
<text x="249" y="131.7">VCC_3V3</text>
<text x="111.3" y="135.2" transform="rotate(-90 111.3 135.2)">1</text>
<text x="113.8" y="135.2" transform="rotate(-90 113.8 135.2)">2</text>
<text x="116.3" y="135.2" transform="rotate(-90 116.3 135.2)">3</text>
<text x="162.1" y="139.2">1</text>
<text x="162.1" y="141.7">2</text>
<text x="162.1" y="144.3">3</text>
<text x="203" y="191.6">Title</text>
<text x="203" y="199.2">Size</text>
<text x="205.5" y="201.8">A4</text>
<text x="213.1" y="199.2">Document Number</text>
<text x="213.2" y="201.8">&lt;Doc&gt;</text>
<text x="286.8" y="199.2">Rev</text>
<text x="287.6" y="202.5">V1.0</text>
<text x="203" y="206.8">Date:</text>
<text x="216.2" y="206.8">Thursday, August 30, 2018</text>
<text x="253.8" y="206.8">Sheet</text>
<text x="266.5" y="206.8">3</text>
<text x="274.1" y="206.8">of</text>
<text x="281.7" y="206.8">5</text>
</g>
<g font-size="2.3" fill="#000080">
<text x="111.8" y="17.4">P1</text>
<text x="185.5" y="14.8">P2</text>
<text x="45.8" y="27.5">C2</text>
<text x="55.9" y="27.5">C3</text>
<text x="68.6" y="27.5">C4</text>
<text x="86.4" y="25">C1</text>
<text x="45.8" y="35.1">0.1UF</text>
<text x="55.9" y="35.1">0.1UF</text>
<text x="68.6" y="35.1">47UF/35V</text>
<text x="88.9" y="30.1">0.1UF</text>
<text x="66.1" y="66.9">P3</text>
<text x="185.2" y="69.4">P5</text>
<text x="111.8" y="73.2">P4</text>
<text x="55.9" y="91">IrObstacleAvoidance</text>
<text x="109.3" y="121.5">AMS1117</text>
<text x="165.1" y="136.7">P6</text>
<text x="215.9" y="141.8">C5</text>
<text x="230.4" y="140">U1</text>
<text x="132.1" y="149.4">C7</text>
<text x="162.6" y="149.4">servo</text>
<text x="215.9" y="144.4">0.1UF</text>
<text x="116.9" y="152">C6</text>
<text x="155" y="154.5">R1</text>
<text x="116.9" y="157.1">104</text>
<text x="132.1" y="157.1">47UF/35V</text>
<text x="155" y="159.6">2.2k</text>
<text x="230.7" y="160.6">SP6205</text>
<text x="156.5" y="169.8">D1</text>
<text x="156.5" y="172.8">RED_LED</text>
<text x="231.2" y="172.3">0.1UF C8</text>
</g>
<g font-size="2.3" fill="#f00">
<text x="198.7" y="22.4">D13/Servo</text>
<text x="229.2" y="23.7">Left_Encoder_A</text>
<text x="198.7" y="24.9">D12</text>
<text x="198.7" y="27.5">~D11</text>
<text x="216.2" y="29">AIN2</text>
<text x="198.7" y="30">~D10</text>
<text x="198.7" y="32.6">~D9</text>
<text x="198.7" y="35.1">D8</text>
<text x="216.2" y="34.1">Buzzer</text>
<text x="229.2" y="31.3">Righ_Encoder_A</text>
<text x="216.2" y="36.7">IR_IN</text>
<text x="97.1" y="75.7">A0</text>
<text x="198.7" y="75.7">~D6</text>
<text x="198.7" y="73.2">D7</text>
<text x="218.7" y="74.8">STANBY</text>
<text x="218.7" y="77.3">PWMB</text>
<text x="97.1" y="78.3">A1</text>
<text x="97.1" y="80.8">A2</text>
<text x="97.1" y="83.4">A3</text>
<text x="198.7" y="83.4">~D3</text>
<text x="198.7" y="80.8">D4</text>
<text x="198.7" y="78.3">D5</text>
<text x="218.7" y="82.4">BIN1</text>
<text x="218.7" y="79.8">PWMA</text>
<text x="97.1" y="88.4">A5</text>
<text x="97.1" y="85.9">A4</text>
<text x="198.7" y="88.4">D1</text>
<text x="198.7" y="85.9">D2</text>
<text x="218.7" y="87.5">BIN2</text>
<text x="218.7" y="84.9">AIN1</text>
<text x="104.4" y="95.1">RGB_IN</text>
<text x="198.7" y="91">D0</text>
<text x="218.7" y="90">TXD</text>
<text x="219" y="92.3">RXD</text>
<text x="104.4" y="97.6">SDA</text>
<text x="104.4" y="100.2">SCL</text>
<text x="145.3" y="139.2">D13/servo</text>
</g>
<g font-size="2.3" fill="#00f">
<text x="66.8" y="30.1">+</text>
<text x="231.4" y="145.4">IN</text>
<text x="238.8" y="145.4">OUT</text>
<text x="130.3" y="152">+</text>
<text x="231.4" y="150.5">GND</text>
<text x="231.9" y="155.6">EN</text>
<text x="237" y="155.8">NC/FB</text>
</g>
<g font-size="2.3" fill="#004080">
<text x="229.9" y="145.9">1</text>
<text x="243.9" y="145.9">5</text>
<text x="229.9" y="151">2</text>
<text x="229.9" y="156">3</text>
<text x="243.9" y="156">4</text>
</g>
<g font-size="1.8">
<text x="31.7" y="1.9">5</text>
<text x="90.1" y="1.9">4</text>
<text x="148.5" y="1.9">3</text>
<text x="206.8" y="1.9">2</text>
<text x="265.2" y="1.9">1</text>
<text x=".7" y="29.8">D</text>
<text x="295.1" y="29.8">D</text>
<text x=".7" y="80.9">C</text>
<text x="295.1" y="80.9">C</text>
<text x=".7" y="132.1">B</text>
<text x="295.1" y="132.1">B</text>
<text x=".7" y="183.3">A</text>
<text x="295.1" y="183.3">A</text>
<text x="31.7" y="209.2">5</text>
<text x="90.1" y="209.2">4</text>
<text x="148.5" y="209.2">3</text>
<text x="206.8" y="209.2">2</text>
<text x="265.2" y="209.2">1</text>
</g>
<text font-size="1.3" fill="#00f" x="110.8" y="128.7">GND OUT IN</text>
</svg>
